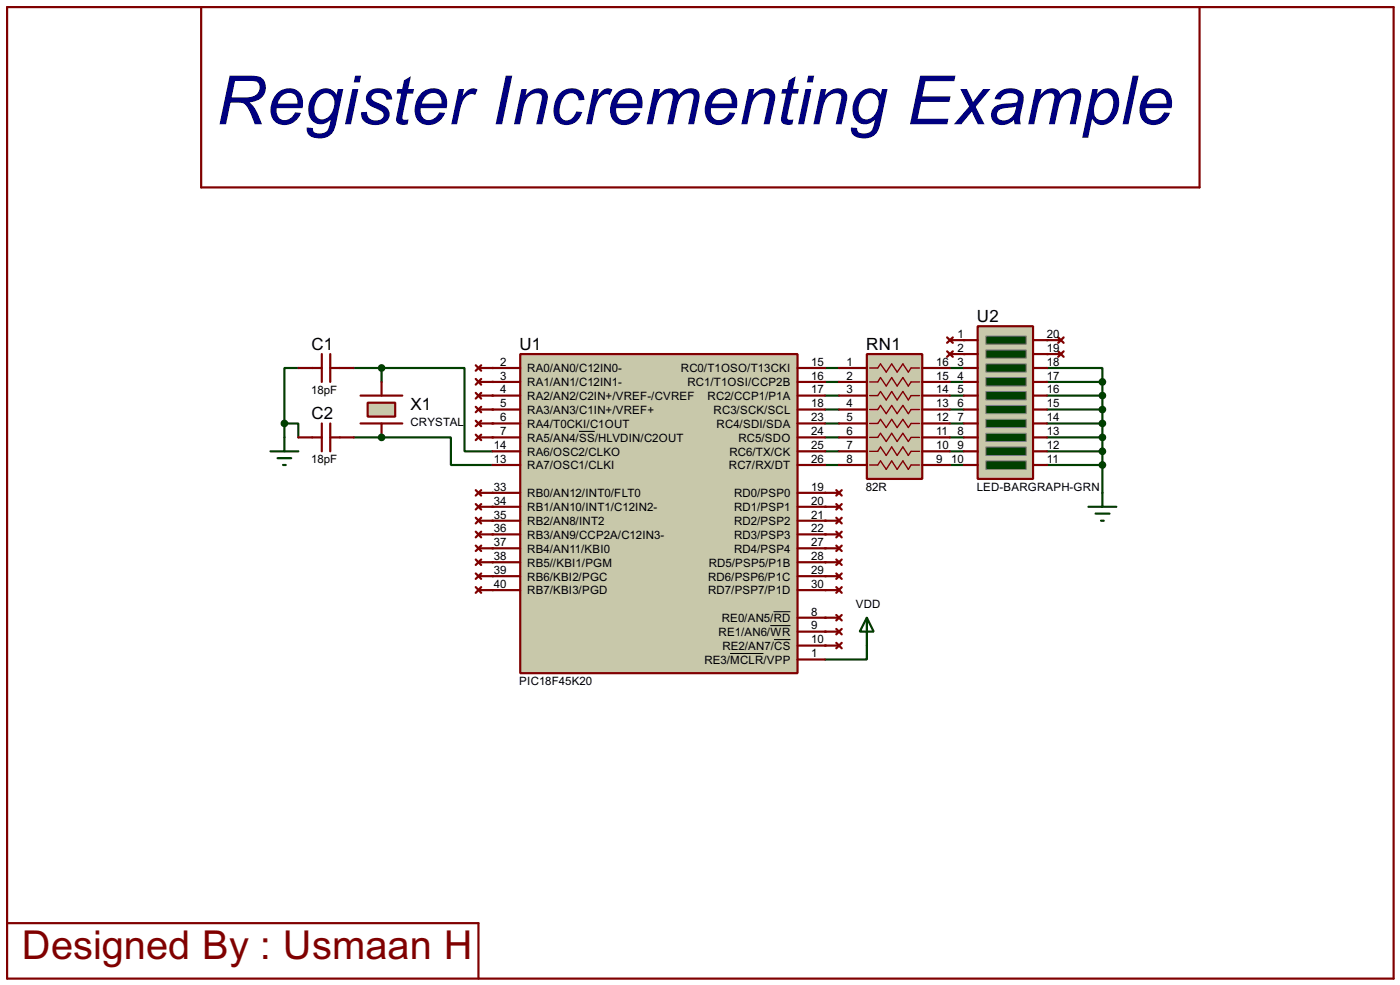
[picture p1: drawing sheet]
<svg xmlns="http://www.w3.org/2000/svg" width="256mm" height="180mm" viewBox="0 0 256 180" stroke-linecap="round" stroke-linejoin="round" font-family="sans-serif">
<path d="M202 69.9v20.3" fill="none" stroke="#004000" stroke-width=".4"/>
<g fill="#004000">
<circle cx="90.2" cy="77.5" r=".2"/>
<circle cx="90.2" cy="80.1" r=".2"/>
<circle cx="90.2" cy="90.2" r=".2"/>
<circle cx="90.2" cy="92.8" r=".2"/>
<circle cx="90.2" cy="95.3" r=".2"/>
<circle cx="90.2" cy="97.8" r=".2"/>
<circle cx="90.2" cy="100.4" r=".2"/>
<circle cx="90.2" cy="102.9" r=".2"/>
<circle cx="90.2" cy="105.5" r=".2"/>
<circle cx="90.2" cy="108" r=".2"/>
</g>
<path d="M151.2 67.4h2.5M151.2 75h2.5M151.2 77.5h2.5M151.2 80.1h2.5M151.2 82.6h2.5M151.2 85.1h2.5" fill="none" stroke="#004000" stroke-width=".4"/>
<g fill="#004000">
<circle cx="151.2" cy="90.2" r=".2"/>
<circle cx="151.2" cy="92.8" r=".2"/>
<circle cx="151.2" cy="95.3" r=".2"/>
<circle cx="151.2" cy="97.8" r=".2"/>
<circle cx="151.2" cy="100.4" r=".2"/>
<circle cx="151.2" cy="102.9" r=".2"/>
<circle cx="151.2" cy="105.5" r=".2"/>
<circle cx="151.2" cy="108" r=".2"/>
<circle cx="151.2" cy="113.1" r=".2"/>
<circle cx="151.2" cy="115.6" r=".2"/>
<circle cx="151.2" cy="118.2" r=".2"/>
</g>
<path d="M151.2 69.9h2.5M151.2 72.4h2.5M158.8 118.2v2.5h-7.6" fill="none" stroke="#004000" stroke-width=".4"/>
<g fill="#004000">
<circle cx="90.2" cy="67.4" r=".2"/>
<circle cx="90.2" cy="69.9" r=".2"/>
<circle cx="90.2" cy="72.4" r=".2"/>
<circle cx="90.2" cy="75" r=".2"/>
<circle cx="176.6" cy="62.3" r=".2"/>
<circle cx="176.6" cy="64.8" r=".2"/>
</g>
<path d="M174 67.4h2.6M174 69.9h2.6M174 72.4h2.6M174 75h2.6M174 77.5h2.6M174 80.1h2.6" fill="none" stroke="#004000" stroke-width=".4"/>
<g fill="#004000">
<circle cx="191.8" cy="62.3" r=".2"/>
<circle cx="191.8" cy="64.8" r=".2"/>
</g>
<path d="M191.8 67.4h10.2v2.5h-10.2M191.8 72.4h10.2M191.8 75h10.2M191.8 77.5h10.2M174 82.6h2.6M174 85.1h2.6M191.8 80.1h10.2M191.8 82.6h10.2M191.8 85.1h10.2" fill="none" stroke="#004000" stroke-width=".4"/>
<circle cx="69.9" cy="80.1" r=".2" fill="#004000"/>
<path d="M52.1 77.5h2.6v2.6M52.1 77.5v2.6M54.7 67.4h-2.6v10.1M64.8 67.4h5.1M69.9 67.4h15.2v15.2h5.1M69.9 67.4v2.5M64.8 80.1h17.8v5h7.6M158.8 113.1l1.3 2.5h-2.6zM158.8 113.1v5.1" fill="none" stroke="#004000" stroke-width=".4"/>
<path d="M1.3 1.3h254v177.8h-254zM36.9 1.3v33h182.9v-33M1.3 169h86.4v10.1" fill="none" stroke="#800000" stroke-width=".4"/>
<path d="M158.8 64.8h10.2v22.9h-10.2z" fill="#c8c8aa" stroke="#800000" stroke-width=".4"/>
<path d="M159.3 67.4h1.5l.5-.8 1.1 1.5 1-1.5 1 1.5 1-1.5 1 1.5 .5-.7h1.6M159.3 69.9h1.5l.5-.8 1.1 1.6 1-1.6 1 1.6 1-1.6 1 1.6 .5-.8h1.6M159.3 72.4h1.5l.5-.7 1.1 1.5 1-1.5 1 1.5 1-1.5 1 1.5 .5-.8h1.6M159.3 75h1.5l.5-.8 1.1 1.5 1-1.5 1 1.5 1-1.5 1 1.5 .5-.7h1.6M159.3 77.5h1.5l.5-.7 1.1 1.5 1-1.5 1 1.5 1-1.5 1 1.5 .5-.8h1.6M159.3 80.1h1.5l.5-.8 1.1 1.5 1-1.5 1 1.5 1-1.5 1 1.5 .5-.7h1.6M159.3 82.6h1.5l.5-.8 1.1 1.6 1-1.6 1 1.6 1-1.6 1 1.6 .5-.8h1.6M159.3 85.1h1.5l.5-.7 1.1 1.5 1-1.5 1 1.5 1-1.5 1 1.5 .5-.8h1.6" fill="none" stroke="#800000" stroke-width=".25"/>
<g fill="none" stroke="#800000" stroke-width=".4">
<path d="M87.2 66.9l1 1M87.2 69.4l1 1M87.2 71.9l1 1.1M87.2 74.5l1 1M87.2 77l1 1M87.2 79.6l1 1M87.7 67.4h2.5M87.7 69.9h2.5M87.7 72.4h2.5M87.7 75h2.5M87.7 77.5h2.5M88.2 66.9l-1 1"/>
<path d="M88.2 69.4l-1 1M88.2 71.9l-1 1.1M88.2 74.5l-1 1M88.2 77l-1 1M88.2 79.6l-1 1M153.7 67.4h5.1M153.7 69.9h5.1M153.7 72.4h5.1M153.7 75h5.1M153.7 77.5h5.1M169 67.4h5M169 69.9h5"/>
<path d="M169 72.4h5M169 75h5M169 77.5h5M87.2 89.7l1 1M87.2 92.3l1 1M87.2 94.8l1 1M87.2 97.3l1 1.1M87.2 99.9l1 1M87.7 80.1h2.5M87.7 90.2h2.5M87.7 92.8h2.5M87.7 95.3h2.5"/>
<path d="M87.7 97.8h2.5M88.2 89.7l-1 1M88.2 92.3l-1 1M88.2 94.8l-1 1M88.2 97.3l-1 1.1M88.2 99.9l-1 1M151.2 90.2h2.5M151.2 92.8h2.5M151.2 95.3h2.5M151.2 97.8h2.5M153.2 99.9l1 1M153.2 97.3l1 1.1"/>
<path d="M153.2 94.8l1 1M153.2 92.3l1 1M153.2 89.7l1 1M153.7 80.1h5.1M153.7 82.6h5.1M153.7 85.1h5.1M154.2 99.9l-1 1M154.2 97.3l-1 1.1M154.2 94.8l-1 1M154.2 92.3l-1 1M154.2 89.7l-1 1M169 80.1h5"/>
<path d="M169 82.6h5M169 85.1h5M87.2 102.4l1 1M87.2 105l1 1M87.2 107.5l1 1M87.7 100.4h2.5M87.7 102.9h2.5M87.7 105.5h2.5M87.7 108h2.5M88.2 102.4l-1 1M88.2 105l-1 1M88.2 107.5l-1 1"/>
<path d="M151.2 100.4h2.5M151.2 102.9h2.5M151.2 105.5h2.5M151.2 108h2.5M151.2 113.1h2.5M151.2 115.6h2.5M151.2 118.2h2.5M153.2 112.6l1 1M153.2 115.1l1 1M153.2 117.7l1 1M153.2 107.5l1 1M153.2 105l1 1"/>
<path d="M153.2 102.4l1 1M154.2 112.6l-1 1M154.2 115.1l-1 1M154.2 117.7l-1 1M154.2 107.5l-1 1M154.2 105l-1 1M154.2 102.4l-1 1"/>
</g>
<path d="M199.4 92.8h5.1M200.7 94h2.6M201.7 95.3h.5M202 90.2v2.6" fill="none" stroke="#004000" stroke-width=".4"/>
<g fill="#004000" stroke="#004000" stroke-width=".4">
<circle cx="201.9" cy="69.9" r=".5"/>
<circle cx="201.9" cy="72.4" r=".5"/>
<circle cx="201.9" cy="75" r=".5"/>
<circle cx="201.9" cy="77.5" r=".5"/>
<circle cx="201.9" cy="80.1" r=".5"/>
<circle cx="201.9" cy="82.6" r=".5"/>
<circle cx="201.9" cy="85.1" r=".5"/>
</g>
<path d="M95.3 64.8h50.8v58.4h-50.8z" fill="#c8c8aa" stroke="#800000" stroke-width=".4"/>
<g fill="none" stroke="#800000" stroke-width=".4">
<path d="M90.2 77.5h5.1M90.2 67.4h5.1M90.2 75h5.1M90.2 69.9h5.1M90.2 72.4h5.1M146.1 77.5h5.1M146.1 67.4h5.1M146.1 75h5.1M146.1 69.9h5.1M146.1 72.4h5.1M173.5 61.8l1.1 1M173.5 64.3l1.1 1"/>
<path d="M174 62.3h2.6M174 64.8h2.6M174.6 61.8l-1.1 1M174.6 64.3l-1.1 1M191.8 62.3h2.6M191.8 64.8h2.6M193.9 61.8l1 1M193.9 64.3l1 1M194.9 61.8l-1 1M194.9 64.3l-1 1M90.2 80.1h5.1M90.2 82.6h5.1"/>
<path d="M90.2 85.1h5.1M90.2 90.2h5.1M90.2 92.8h5.1M90.2 95.3h5.1M90.2 97.8h5.1M146.1 80.1h5.1M146.1 82.6h5.1M146.1 85.1h5.1M146.1 90.2h5.1M146.1 92.8h5.1M146.1 95.3h5.1M146.1 97.8h5.1"/>
<path d="M90.2 100.4h5.1M90.2 102.9h5.1M90.2 105.5h5.1M90.2 108h5.1M146.1 100.4h5.1M146.1 102.9h5.1M146.1 105.5h5.1M146.1 108h5.1M146.1 113.1h5.1M146.1 115.6h5.1M146.1 118.2h5.1M146.1 120.7h5.1"/>
</g>
<path d="M106.1 79h2.9M133.8 119.6h6.1M141.1 114.5h3.7M141.7 112h3.1M141.8 117.1h3" fill="none" stroke="#000" stroke-width=".18"/>
<path d="M179.1 59.7h10.2v28h-10.2z" fill="#c8c8aa" stroke="#800000" stroke-width=".4"/>
<g fill="#004000" stroke="#808080" stroke-width=".18">
<path d="M180.6 61.5h7.4v1.5h-7.4z"/>
<path d="M180.6 64.1h7.4v1.5h-7.4z"/>
<path d="M180.6 66.6h7.4v1.5h-7.4z"/>
<path d="M180.6 69.1h7.4v1.6h-7.4z"/>
<path d="M180.6 71.7h7.4v1.5h-7.4z"/>
<path d="M180.6 74.2h7.4v1.5h-7.4z"/>
<path d="M180.6 76.8h7.4v1.5h-7.4z"/>
<path d="M180.6 79.3h7.4v1.5h-7.4z"/>
<path d="M180.6 81.8h7.4v1.6h-7.4z"/>
<path d="M180.6 84.4h7.4v1.5h-7.4z"/>
</g>
<g fill="none" stroke="#800000" stroke-width=".4">
<path d="M66.1 72.4h7.6M66.1 77.5h7.6M176.6 62.3h2.5M176.6 64.8h2.5M176.6 67.4h2.5M176.6 69.9h2.5M176.6 72.4h2.5M176.6 75h2.5M176.6 77.5h2.5M189.3 62.3h2.5M189.3 64.8h2.5M189.3 67.4h2.5"/>
<path d="M189.3 69.9h2.5M189.3 72.4h2.5M189.3 75h2.5M189.3 77.5h2.5M176.6 80.1h2.5M176.6 82.6h2.5M176.6 85.1h2.5M189.3 80.1h2.5M189.3 82.6h2.5M189.3 85.1h2.5"/>
</g>
<path d="M67.4 73.7h5v2.6h-5z" fill="#c8c8aa" stroke="#800000" stroke-width=".4"/>
<path d="M54.7 67.4h4.3M59 64.8v5.1M59 77.5v5.1M60.5 64.8v5.1M60.5 77.5v5.1M60.5 67.4h4.3M69.9 69.9v2.5M69.9 77.5v2.6M54.7 80.1h4.3M60.5 80.1h4.3" fill="none" stroke="#800000" stroke-width=".4"/>
<g fill="#004000" stroke="#004000" stroke-width=".4">
<circle cx="69.9" cy="80.1" r=".5"/>
<circle cx="52.1" cy="77.5" r=".5"/>
<circle cx="69.9" cy="67.4" r=".5"/>
</g>
<path d="M49.6 82.6h5.1M50.9 83.9h2.5M51.9 85.1h.5M52.1 80.1v2.5" fill="none" stroke="#004000" stroke-width=".4"/>
<text font-size="13.9" fill="#000080" x="39.6" y="22.8">Register Incrementing Example</text>
<text font-size="8.2" fill="#800000" x="4" y="175.6">Designed By : Usmaan H</text>
<g font-size="3.5">
<text x="179" y="58.9">U2</text>
<text x="57.1" y="64">C1</text>
<text x="95.2" y="64">U1</text>
<text x="158.7" y="64">RN1</text>
<text x="57.1" y="76.7">C2</text>
<text x="75.2" y="75.1">X1</text>
</g>
<g font-size="2.4">
<text x="175.4" y="61.9">1</text>
<text x="175.4" y="64.4">2</text>
<text x="191.8" y="61.9">20</text>
<text x="191.8" y="64.4">19</text>
<text x="91.6" y="67">2</text>
<text x="91.6" y="69.5">3</text>
<text x="91.6" y="72">4</text>
<text x="96.6" y="68.1">RA0/AN0/C12IN0-</text>
<text x="96.6" y="70.7">RA1/AN1/C12IN1-</text>
<text x="124.7" y="68.1">RC0/T1OSO/T13CKI</text>
<text x="125.9" y="70.7">RC1/T1OSI/CCP2B</text>
<text x="148.6" y="67">15</text>
<text x="148.6" y="69.5">16</text>
<text x="148.6" y="72">17</text>
<text x="155.1" y="67">1</text>
<text x="155.1" y="69.5">2</text>
<text x="155.1" y="72">3</text>
<text x="171.5" y="67">16</text>
<text x="171.5" y="69.5">15</text>
<text x="171.5" y="72">14</text>
<text x="175.4" y="67">3</text>
<text x="175.4" y="69.5">4</text>
<text x="175.4" y="72">5</text>
<text x="191.8" y="67">18</text>
<text x="191.8" y="69.5">17</text>
<text x="191.8" y="72">16</text>
<text x="57" y="72.1">18pF</text>
<text x="91.6" y="77.1">6</text>
<text x="91.6" y="74.6">5</text>
<text x="96.6" y="73.2">RA2/AN2/C2IN+/VREF-/CVREF</text>
<text x="96.6" y="75.8">RA3/AN3/C1IN+/VREF+</text>
<text x="129.6" y="73.2">RC2/CCP1/P1A</text>
<text x="130.7" y="75.8">RC3/SCK/SCL</text>
<text x="148.6" y="74.6">18</text>
<text x="148.6" y="77.1">23</text>
<text x="155.1" y="74.6">4</text>
<text x="155.1" y="77.1">5</text>
<text x="171.5" y="74.6">13</text>
<text x="171.5" y="77.1">12</text>
<text x="175.4" y="74.6">6</text>
<text x="175.4" y="77.1">7</text>
<text x="191.8" y="74.6">15</text>
<text x="191.8" y="77.1">14</text>
<text x="75.2" y="78.1">CRYSTAL</text>
<text x="90.5" y="82.2">14</text>
<text x="91.6" y="79.7">7</text>
<text x="96.6" y="78.3">RA4/T0CKI/C1OUT</text>
<text x="96.6" y="80.8">RA5/AN4/SS/HLVDIN/C2OUT</text>
<text x="96.6" y="83.4">RA6/OSC2/CLKO</text>
<text x="131.3" y="78.3">RC4/SDI/SDA</text>
<text x="133.6" y="83.4">RC6/TX/CK</text>
<text x="135.3" y="80.8">RC5/SDO</text>
<text x="148.6" y="79.7">24</text>
<text x="148.6" y="82.2">25</text>
<text x="155.1" y="79.7">6</text>
<text x="155.1" y="82.2">7</text>
<text x="171.5" y="79.7">11</text>
<text x="171.5" y="82.2">10</text>
<text x="175.4" y="79.7">8</text>
<text x="175.4" y="82.2">9</text>
<text x="191.8" y="79.7">13</text>
<text x="191.8" y="82.2">12</text>
<text x="57" y="84.8">18pF</text>
<text x="90.5" y="84.7">13</text>
<text x="90.5" y="89.8">33</text>
<text x="96.6" y="85.9">RA7/OSC1/CLKI</text>
<text x="133.5" y="85.9">RC7/RX/DT</text>
<text x="148.6" y="84.7">26</text>
<text x="148.6" y="89.8">19</text>
<text x="155.1" y="84.7">8</text>
<text x="158.6" y="89.9">82R</text>
<text x="171.5" y="84.7">9</text>
<text x="174.3" y="84.7">10</text>
<text x="178.9" y="89.9">LED-BARGRAPH-GRN</text>
<text x="191.8" y="84.7">11</text>
<text x="90.5" y="92.4">34</text>
<text x="90.5" y="94.9">35</text>
<text x="96.6" y="91">RB0/AN12/INT0/FLT0</text>
<text x="96.6" y="93.6">RB1/AN10/INT1/C12IN2-</text>
<text x="134.5" y="91">RD0/PSP0</text>
<text x="134.5" y="93.6">RD1/PSP1</text>
<text x="148.6" y="92.4">20</text>
<text x="148.6" y="94.9">21</text>
<text x="90.5" y="97.4">36</text>
<text x="90.5" y="100">37</text>
<text x="96.6" y="96.1">RB2/AN8/INT2</text>
<text x="96.6" y="98.6">RB3/AN9/CCP2A/C12IN3-</text>
<text x="96.6" y="101.2">RB4/AN11/KBI0</text>
<text x="134.5" y="96.1">RD2/PSP2</text>
<text x="134.5" y="98.6">RD3/PSP3</text>
<text x="134.5" y="101.2">RD4/PSP4</text>
<text x="148.6" y="97.4">22</text>
<text x="148.6" y="100">27</text>
<text x="90.5" y="102.5">38</text>
<text x="90.5" y="105.1">39</text>
<text x="90.5" y="107.6">40</text>
<text x="96.6" y="103.7">RB5//KBI1/PGM</text>
<text x="96.6" y="106.3">RB6/KBI2/PGC</text>
<text x="129.7" y="106.3">RD6/PSP6/P1C</text>
<text x="129.8" y="103.7">RD5/PSP5/P1B</text>
<text x="148.6" y="102.5">28</text>
<text x="148.6" y="105.1">29</text>
<text x="148.6" y="107.6">30</text>
<text x="96.6" y="108.8">RB7/KBI3/PGD</text>
<text x="129.7" y="108.8">RD7/PSP7/P1D</text>
<text x="132.2" y="113.9">RE0/AN5/RD</text>
<text x="148.6" y="112.7">8</text>
<text x="156.8" y="111.3">VDD</text>
<text x="131.6" y="116.4">RE1/AN6/WR</text>
<text x="132.3" y="119">RE2/AN7/CS</text>
<text x="148.6" y="115.2">9</text>
<text x="148.6" y="117.8">10</text>
<text x="95.1" y="125.4">PIC18F45K20</text>
<text x="129" y="121.5">RE3/MCLR/VPP</text>
<text x="148.6" y="120.3">1</text>
</g>
</svg>
